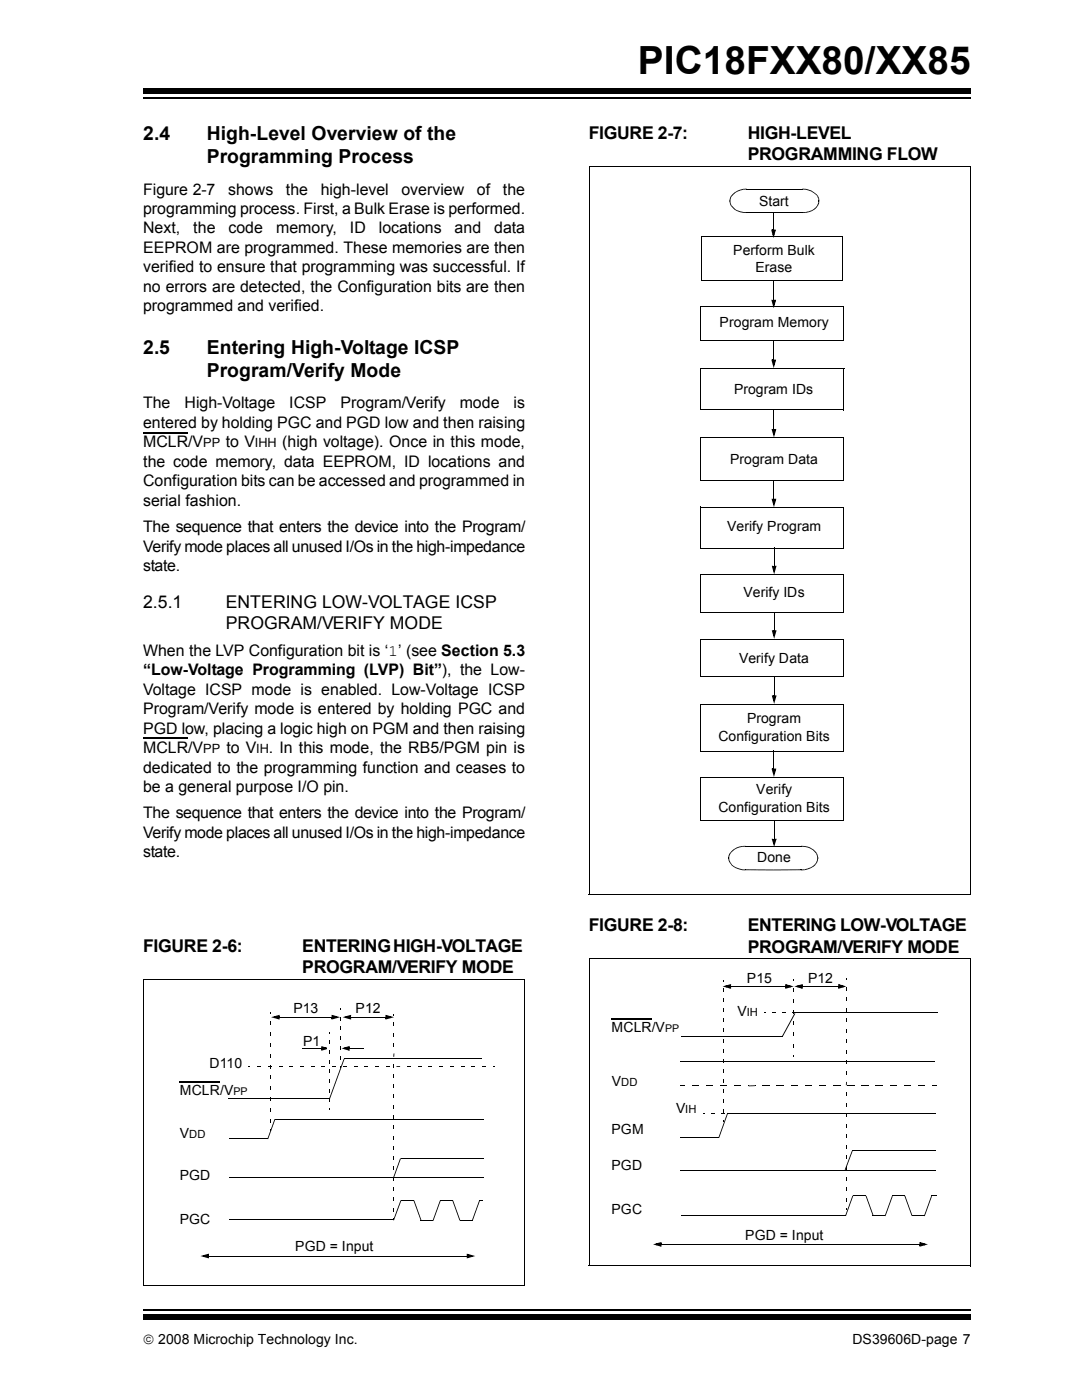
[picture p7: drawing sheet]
<svg xmlns="http://www.w3.org/2000/svg" width="216mm" height="279mm" viewBox="0 0 216 279" stroke-linecap="round" stroke-linejoin="round" font-family="sans-serif">
<path d="M28.6 261.4h165.1" fill="none" stroke="#000" stroke-width=".34"/>
<path d="M28.6 262.4h165.1v1.1h-165.1z" fill="#000"/>
<path d="M28.6 17.3h165.1v5.4h-165.1z" fill="#fff"/>
<path d="M28.6 19.6h165.1" fill="none" stroke="#000" stroke-width=".34"/>
<g fill="#000">
<path d="M28.6 17.7h165.1v1.1h-165.1zM147.7 37.9l.6-.2v.2l-.6 .1zM148.3 37.7l.7-.1v.2l-.7 .1zM149 37.6l.1 .2zM160 37.6l.1 .2zM160.1 37.6a3.7 3.7 0 0 1 3.1 1.5l-.1 .1-.3-.4-.8-.6-1.2-.3-.7-.1zM163.1 39.2l.1-.1 .2 .5-.1 .1zM163.3 39.6h.1l.1 .5h-.2zM145.5 40.1l.2 .1zM146.2 38.7l.9-.6 .6-.2v.1l-1.1 .5-.6 .7-.3 .9h-.2a1.66 1.66 0 0 1 .7-1.4zM145.5 40h.2zM145.5 40.1h.2l.1 .4-.2 .1z"/>
<path d="M145.6 40.6l.2-.1 .2 .5h-.2zM149 42.3l.1 .2zM145.8 41h.2l.6 .7 .6 .3 1.8 .3v.2a3.5 3.5 0 0 1-3.2-1.5zM160 42.3l.1 .2zM160.1 42.3h.7v.2h-.7zM160.8 42.3l.6-.1v.1l-.6 .2zM163.3 40.1l.2 .1zM163.3 40l.2 .1zM163.3 40.1h.2a2.6 2.6 0 0 1-2.1 2.2v-.1l.5-.2 .9-.7 .3-.3zM49.6 212.8h.4v.2h-.4zM51.4 212.8h.7v.2h-.7zM53.5 212.8h.7v.2h-.7z"/>
<path d="M53.9 219h.2v.7h-.2zM53.9 216.8h.2v.7h-.2zM53.9 214.6h.2v.8h-.2zM53.9 212.5h.2v.7h-.2zM53.9 210.3h.2v.7h-.2zM53.9 208.2h.2v.7h-.2zM53.9 206h.2v.7h-.2zM53.9 203.8h.2v.8h-.2zM53.9 202h.2v.4h-.2zM55.5 202.7h.3v.3h-.3zM55.7 212.8h.6v.2h-.6zM54.1 203l1.7-.5-.1 .4-.9 .3-.1-.4 1 .3-.1 .3-.1-.4h.3v.5z"/>
<path d="M57.8 212.8h.7v.2h-.7zM59.9 212.8h.7v.2h-.7zM62.1 212.8h.7v.2h-.7zM64.1 208.8l1.1 .3v.3l-1.1 .3 .1-.4 .9-.2v.3l-.9-.2 .1-.4 .1 .4h-.3zM64.1 209.2h.3v.3h-.3zM64.2 212.8h.7v.2h-.7zM65.7 219.3h.2v.6h-.2zM65.7 217.4h.2v.6h-.2zM65.7 215.4h.2v.6h-.2zM65.7 213.5h.2v.6h-.2zM65.7 211.5h.2v.7h-.2zM65.7 209.6h.2v.6h-.2z"/>
<path d="M65.7 207.7h.2v.6h-.2zM65.7 206h.2v.3h-.2zM66.2 202.5l1.7 .5-1.7 .5 .1-.4 .9-.3 .1 .4-1-.3 .1-.3 .1 .4h-.3zM66.2 203h.3v.3h-.3zM66.3 212.8h.7v.2h-.7zM67.9 212.8h.2v.4h-.2zM67.9 210.9h.2v.6h-.2zM67.9 208.9h.2v.6h-.2zM67.9 206.9h.2v.7h-.2zM67.9 204.9h.2v.7h-.2zM67.9 203h.2v.6h-.2zM67.9 201.3h.2v.3h-.2z"/>
<path d="M68.5 212.8h.7v.2h-.7zM68.6 211.3h.1l-2.9 8h-.1zM69.4 209h.4v.2h-.4zM69.7 202.7h.4v.3h-.4zM68.2 209.2l1.6-.5-.2 .4-.8 .3-.1-.3 .9 .2v.3l-.2-.4h.4v.5zM68.4 203l1.7-.5-.2 .4-.9 .3v-.4l.9 .3-.1 .3-.1-.4h.4v.5zM70.6 212.8h.7v.2h-.7zM72.7 212.8h.7v.2h-.7zM74.8 212.8h.8v.2h-.8zM76.9 202.5l1.7 .5-1.7 .5 .1-.4 .9-.3 .1 .4-1-.3 .1-.3 .2 .4h-.4zM76.9 203h.4v.3h-.4zM77 212.8h.7v.2h-.7z"/>
<path d="M78.5 218.5h.2v.6h-.2zM78.5 216.4h.2v.7h-.2zM78.5 214.3h.2v.7h-.2zM78.5 212.3h.2v.7h-.2zM78.5 208.2h.2v.7h-.2zM78.5 206.1h.2v.7h-.2zM78.5 204.1h.2v.7h-.2zM78.5 202.4h.2v.3h-.2zM81.3 212.7h.7v.2h-.7zM83.4 212.7h.7v.2h-.7zM85.5 212.7h.7v.2h-.7zM87.7 212.7h.7v.2h-.7z"/>
<path d="M89.8 212.7h.7v.2h-.7zM91.9 212.7h.7v.2h-.7zM94.1 212.7h.7v.2h-.7zM96.2 212.7h.7v.2h-.7zM98.3 212.7h.4v.2h-.4zM53.9 225.4h.2v.4h-.2zM53.9 223.3h.2v.7h-.2zM53.9 221.1h.2v.7h-.2zM54.8 223.3l.1 .1-1.4 3.9h-.2zM65.7 221.2h.2v.4h-.2zM78.4 239h.2v.7h-.2zM78.4 237h.2v.6h-.2z"/>
<path d="M78.4 234.9h.2v.7h-.2zM78.4 232.8h.2v.7h-.2zM78.4 230.8h.2v.7h-.2zM78.5 228.7h.2v.7h-.2zM78.5 226.7h.2v.7h-.2zM78.5 224.6h.2v.7h-.2zM78.5 222.6h.2v.7h-.2zM78.5 220.5h.2v.7h-.2zM79.8 231.2h.2l-1.4 4-.2-.1zM79.9 239.5l.2 .1-1.5 4-.2-.1zM82.5 239.6h.2l1.4 4h-.2zM87.8 239.6l.1 .1-1.4 3.9h-.2z"/>
<path d="M90.3 239.6h.1l1.5 4h-.2zM95.6 239.5h.8v.2h-.8zM95.6 239.6l.2 .1-1.5 3.9h-.2zM41.4 250.4h.3v.3h-.3zM40 250.7l1.7-.5-.1 .4-.9 .2-.1-.3 1 .3-.1 .3-.1-.4h.3v.4zM78.4 243.1h.2v.4h-.2zM78.4 241.1h.2v.6h-.2zM93.1 250.2l1.7 .5-1.7 .4 .2-.3 .8-.3 .1 .3-.9-.2v-.4l.2 .5h-.4zM93.1 250.7h.4v.2h-.4z"/>
</g>
<path d="M28.6 86.4h8.9M28.6 147.4h8.9M35.9 215.9h8" fill="none" stroke="#000" stroke-width=".21"/>
<path d="M54.7 203l.9-.3v.6zM64.3 209l.9 .2-.9 .3zM66.3 202.7l.9 .3-.9 .3zM68.7 209.2l.9-.2v.5zM69 203l.9-.3v.6zM77.1 202.7l.9 .3-.9 .3zM78.5 210.2h.2v.7h-.2zM79.1 212.8l.7-.1v.2l-.7 .1zM40.6 250.7l.9-.3v.5zM93.3 250.4l.9 .3-.9 .2z" fill="#000"/>
<g fill="none" stroke="#000" stroke-width=".2">
<path d="M148.9 37.7h11.3M148.9 42.4h11.3M28.7 195.6h76.1M28.7 195.5v61M104.7 195.6v61M45.6 219.2h20.2M55.8 203h10.4M60.3 209.2h3.8M68.6 211.3h27.5M69.8 209.2h2.8M70.1 203h6.8M45.7 235.1h50.8"/>
<path d="M45.7 227.3h7.7M54.8 223.4h41.7M80 231.1h16.5M80.1 239.6h2.5M87.8 239.6h2.5M28.6 256.5h76.1M41.7 250.7h51.4M45.7 243.5h32.8M83.9 243.6h2.5M91.8 243.6h2.5"/>
</g>
<path d="M139.8 61.1h28.6v6.9h-28.6z" fill="#fff"/>
<path d="M139.7 68h28.7M139.8 61v7M139.8 61.1h28.6M168.4 61.1v6.9" fill="none" stroke="#000" stroke-width=".2"/>
<path d="M139.9 73.6h28.5v8.2h-28.5z" fill="#fff"/>
<path d="M139.9 73.6h28.6M139.9 73.5v8.3M154.4 67.9v4M168.4 73.6v8.3M139.8 81.8h28.6" fill="none" stroke="#000" stroke-width=".2"/>
<path d="M154.1 71.8h.3v.3h-.3zM153.9 71.8l.4 .1 .3 .9-.4 .1 .3-1 .3 .1-.4 .1v-.3h.5l-.5 1.7z" fill="#000"/>
<path d="M154.1 71.9h.5l-.2 .9z" fill="#000"/>
<path d="M139.8 87.3h28.5v8.7h-28.5z" fill="#fff"/>
<path d="M139.7 96h28.6M139.8 87.2v8.8M139.8 87.3h28.6M168.3 87.3v8.8" fill="none" stroke="#000" stroke-width=".2"/>
<path d="M139.8 101.2h28.5v8.2h-28.5z" fill="#fff"/>
<path d="M139.7 109.4h28.6M139.8 101.1v8.3M139.8 101.2h28.6M168.3 101.2v8.3" fill="none" stroke="#000" stroke-width=".2"/>
<path d="M139.8 114.7h28.5v7.6h-28.5z" fill="#fff"/>
<path d="M139.8 114.6v7.7M139.8 114.7h28.6M168.3 114.7v7.7M139.7 122.3h28.6" fill="none" stroke="#000" stroke-width=".2"/>
<path d="M139.8 127.7h28.5v7.4h-28.5z" fill="#fff"/>
<path d="M139.7 135.1h28.6M139.8 127.6v7.5M139.8 127.7h28.6M168.3 127.7v7.4" fill="none" stroke="#000" stroke-width=".2"/>
<path d="M139.8 140.6h28.5v9.3h-28.5z" fill="#fff"/>
<path d="M139.7 149.9h28.6M139.8 140.5v9.4M139.8 140.6h28.6M168.3 140.6v9.4" fill="none" stroke="#000" stroke-width=".2"/>
<path d="M139.8 155.2h28.5v8.6h-28.5z" fill="#fff"/>
<path d="M139.8 155.1v8.7M139.8 155.2h28.6M168.3 155.2v8.7M139.7 163.8h28.6M148.7 168.9h11.2" fill="none" stroke="#000" stroke-width=".2"/>
<g fill="#000">
<path d="M145.3 171.3h.2zM145.9 169.9l1-.7 .5-.2 .1 .1-1.5 .9-.5 .8v.5h-.2l.1-.6zM145.3 171.1l.2 .1zM145.3 171.2h.2v.5h-.1zM145.4 171.7l.1-.1 .3 .5-.2 .1zM147.4 169l.7-.2v.2l-.6 .1zM148.1 168.8h.7v.2h-.7zM148.7 173.5l.1 .2zM148.8 168.8v.2zM148.8 173.5v.2zM145.6 172.2l.2-.1 .2 .4 .9 .7 1.9 .3v.2a3.7 3.7 0 0 1-3.2-1.5zM159.8 168.8l.1 .2z"/>
<path d="M159.8 173.5l.1 .2zM159.9 168.8a3.7 3.7 0 0 1 3.1 1.5l-.1 .1-1.2-1.1-1.8-.3zM159.9 173.5v.2zM159.9 173.5h.6v.2h-.6zM160.5 173.5l.7-.2v.2l-.6 .2zM162.9 170.4l.1-.1 .2 .5h-.2zM163 170.8h.2l.1 .5h-.2zM163.1 171.3h.2zM163.1 171.1l.2 .2zM163.1 171.2l.2 .1a2.52 2.52 0 0 1-2.1 2.2v-.2l.5-.1 .9-.7 .3-.4z"/>
</g>
<path d="M148.8 173.6h11.1" fill="none" stroke="#000" stroke-width=".21"/>
<path d="M139.9 47.3h28.2v8.6h-28.2z" fill="#fff"/>
<g fill="none" stroke="#000" stroke-width=".2">
<path d="M117.6 33.2v145.3M117.6 33.2h76.1M193.6 33.2v145.4M139.8 55.9h28.3M139.9 47.3h28.3M139.9 47.2v8.7M154.3 42.3v3.6M154.4 56v3.9M168.1 47.3v8.7M154.4 81.8v3.9M154.4 96v3.6M154.5 109.3v3.7"/>
<path d="M154.5 122.2v3.7M154.5 135v3.9M154.4 149.8v3.7M117.5 178.5h76.1M154.5 163.8v3.6M117.6 191.3v61.3M117.6 191.4h76.1M145.9 196.9h10.8M160.2 196.9h7.1M193.6 191.4v61.3M135.8 211.9h50.6M135.9 206.8h20.2"/>
<path d="M158.6 202.2h28.5M135.7 227h7.7M135.8 233.7h50.9M145.1 222.1h41.7M170.1 229.7h16.6M170.3 238.6h2.5M178 238.6h2.6M117.5 252.6h76.1M132 248.3h51.5M135.9 242.5h32.8M174.1 242.7h2.6M182 242.7h2.5"/>
</g>
<g fill="#000">
<path d="M154.1 45.8h.2v.4h-.2zM153.9 45.8l.4 .1 .2 .9-.3 .1 .2-1 .4 .1-.5 .2v-.4h.5l-.5 1.7zM153.9 59.8l.4 .2 .3 .8-.4 .1 .3-.9h.3l-.4 .2v-.4h.5l-.5 1.7zM154.1 59.8h.3v.4h-.3zM154.2 99.5h.2v.4h-.2zM154.2 85.6h.2v.4h-.2zM154 99.5l.3 .2 .3 .9h-.3l.2-.9 .4 .1-.5 .1v-.4h.5l-.5 1.7zM154 85.6l.3 .1 .3 .9-.3 .1 .2-1 .4 .1-.5 .2v-.4h.5l-.5 1.7zM154.2 112.9h.3v.4h-.3zM154 112.9l.4 .1 .2 .9-.3 .1 .3-1 .3 .1-.4 .2v-.4h.4l-.4 1.7zM154.2 125.8h.3v.3h-.3zM154.2 138.8h.3v.3h-.3z"/>
<path d="M154 125.8l.4 .1 .2 .9-.3 .1 .3-1 .3 .1-.4 .1v-.3h.4l-.4 1.7zM154 138.8l.4 .1 .2 .9-.3 .1 .3-1 .3 .1-.4 .1v-.3h.4l-.4 1.7zM154.2 153.4h.2v.3h-.2zM154 153.4l.3 .1 .3 .9-.3 .1 .2-1 .4 .1-.5 .1v-.3h.5l-.5 1.7zM154.2 167.4h.3v.3h-.3zM154 167.4l.4 .1 .2 .9-.3 .1 .3-1 .3 .1-.4 .1v-.3h.5l-.5 1.6zM144.2 199.2h.2v.7h-.2zM144.2 197.2h.2v.7h-.2zM144.2 195.5h.2v.4h-.2zM145.5 196.6h.4v.3h-.4zM144.2 196.9l1.7-.5-.1 .4-.9 .2-.1-.3 1 .2-.1 .4-.2-.4h.4v.4zM156.7 196.4l1.7 .5-1.7 .4 .1-.4 .9-.2 .1 .3-1-.2 .1-.4 .1 .5h-.3z"/>
<path d="M156.7 196.9h.3v.2h-.3zM158.3 197.2h.2v.7h-.2zM158.3 195.4h.2v.3h-.2zM159.9 196.6h.3v.3h-.3zM158.5 196.9l1.7-.5-.1 .4-.9 .2-.1-.3 1 .2-.1 .4-.1-.4h.3v.4zM167.3 196.4l1.6 .5-1.6 .5 .1-.5 .8-.2 .1 .3-.9-.2 .1-.4 .1 .5h-.3zM167.3 196.9h.3v.2h-.3zM168.8 199.1h.2v.7h-.2zM168.8 196.9h.2v.8h-.2zM168.9 195.2h.1v.4h-.1zM135.8 211.8v.2zM135.8 216.6l.1 .2z"/>
<path d="M135.9 216.6h.7v.2h-.7zM138 216.6l.1 .2zM138.1 216.6h1.3v.2h-1.3zM140.8 216.6l.1 .2zM140.9 216.6h1.3v.2h-1.3zM143.7 216.6l.1 .2zM143.8 216.6h1.3v.2h-1.3zM144.2 217.4h.2v.7h-.2zM144.2 215.4h.2v.6h-.2zM144.2 213.4h.2v.7h-.2zM144.2 211.3h.2v.7h-.2zM144.2 209.4h.2v.6h-.2z"/>
<path d="M144.2 207.3h.2v.7h-.2zM144.2 205.3h.2v.7h-.2zM144.2 203.3h.2v.6h-.2zM144.2 201.3h.2v.6h-.2zM146.5 216.6l.1 .2zM146.6 216.6h1.3v.2h-1.3zM149.3 216.6l.1 .2zM150.7 216.6v.2zM152.1 216.6l.1 .2zM152.2 216.6h1.3v.2h-1.3zM152.5 202.1h.4v.1h-.4zM154.2 202.1h.7v.1h-.7z"/>
<path d="M155 216.6l.1 .2zM155.1 216.6h1.3v.2h-1.3zM156.2 202.1h.6v.1h-.6zM157.8 216.6l.1 .2zM157.9 216.6h1.3v.2h-1.3zM158.2 202.1h.6v.1h-.6zM158.3 210.5h.2v.3h-.2zM158.3 208.3h.2v.7h-.2zM158.3 206.1h.2v.7h-.2zM158.3 203.8h.2v.8h-.2zM158.3 201.6h.2v.8h-.2zM158.3 199.4h.2v.8h-.2z"/>
<path d="M158.5 202.2l.2 .1-2.5 4.6h-.2zM160.1 202.1h.7v.1h-.7zM160.6 216.6l.1 .2zM160.7 216.6h1.3v.2h-1.3zM162.1 202.1h.7v.1h-.7zM163.4 216.6l.1 .2zM163.5 216.6h1.3v.2h-1.3zM164.1 202.1h.7v.1h-.7zM166.1 202.1h.7v.1h-.7zM166.3 216.6l.1 .2zM166.4 216.6h1.3v.2h-1.3zM168.1 202.1h.3v.1h-.3z"/>
<path d="M168.8 218h.2v.7h-.2zM168.8 213.8h.2v.7h-.2zM168.8 211.7h.2v.7h-.2zM168.8 209.6h.2v.7h-.2zM168.8 207.5h.2v.7h-.2zM168.8 205.4h.2v.7h-.2zM168.8 203.3h.2v.7h-.2zM168.8 201.2h.2v.7h-.2zM169.1 216.6l.1 .2zM169.2 216.6h1.3v.2h-1.3zM171.9 216.5l.1 .2zM172 216.5h1.3v.2h-1.3z"/>
<path d="M174.8 216.5v.2zM174.8 216.5h1.3v.2h-1.3zM177.6 216.5l.1 .2zM177.7 216.5h1.3v.2h-1.3zM180.4 216.5l.1 .2zM180.5 216.5h1.3v.2h-1.3zM183.2 216.5l.1 .2zM183.3 216.5h1.3v.2h-1.3zM186.1 216.5v.2zM186.1 216.5h.7v.2h-.7zM140.3 222.1h.3v.1h-.3zM141.9 222.1h.7v.1h-.7z"/>
<path d="M143.9 222.1h.7v.1h-.7zM144.2 223.4h.2v.4h-.2zM144.2 221.5h.2v.6h-.2zM144.2 219.4h.2v.7h-.2zM145.1 222.1h.2l-1.8 5-.2-.1zM145.9 222.1h.7v.1h-.7zM147.9 222.1h.7v.1h-.7zM149.9 222.1h.7v.1h-.7zM151.9 222.1h.7v.1h-.7zM153.9 222.1h.7v.1h-.7zM155.9 222.1h.3v.1h-.3zM168.7 239.1h.2v.6h-.2z"/>
<path d="M168.7 237h.2v.6h-.2zM168.8 234.8h.2v.8h-.2zM168.8 232.7h.2v.7h-.2zM168.8 230.6h.2v.7h-.2zM168.8 228.5h.2v.7h-.2zM168.8 226.4h.2v.7h-.2zM168.8 224.3h.2v.7h-.2zM168.8 222.2h.2v.7h-.2zM168.8 220.1h.2v.7h-.2zM170 229.7h.1l-1.4 4h-.2zM170.1 238.6h.2l-1.5 4h-.1zM172.7 238.7l.2-.1 1.4 4-.1 .1z"/>
<path d="M178 238.7h.1l-1.4 4h-.2zM180.5 238.7l.1-.1 1.5 4-.2 .1zM185.8 238.6h1.2v.1h-1.2zM185.8 238.7h.2l-1.5 4h-.1zM131.7 248.1h.3v.2h-.3zM130.3 248.3l1.7-.4-.1 .4-.9 .2-.1-.3 1 .2-.1 .4-.1-.5h.3v.5zM168.7 241.1h.2v.4h-.2zM183.5 247.9l1.7 .4-1.7 .5 .1-.4 .9-.2 .1 .3-1-.2 .1-.4 .1 .4h-.3zM183.5 248.3h.3v.3h-.3z"/>
</g>
<g fill="#000">
<path d="M154.1 46h.5l-.3 .9zM154.1 60h.5l-.2 .9zM154.2 99.7h.5l-.3 .9zM154.2 85.8h.5l-.3 .9zM154.2 113.1h.5l-.2 .9zM154.2 126h.5l-.2 .8zM154.2 139h.5l-.2 .8zM154.2 153.6h.5l-.3 .8zM154.2 167.6h.5l-.2 .8zM144.8 196.9l.9-.3v.5zM156.8 196.6l.9 .3-.9 .2zM159.1 196.9l.9-.3v.5z"/>
<path d="M167.4 196.6l.9 .3-.9 .2zM149.4 216.6h1.3v.2h-1.3zM168.8 215.9h.2v.7h-.2zM130.9 248.3l.9-.2v.5zM183.6 248.1l.9 .2-.9 .3z"/>
</g>
<path d="M122 203.3h8" fill="none" stroke="#000" stroke-width=".21"/>
<text font-size="7.7" x="127.3" y="14.7">PIC18FXX80/XX85</text>
<g font-size="3.9">
<text x="28.6" y="28">2.4</text>
<text x="41.3" y="28">High-Level Overview of the</text>
<text x="41.3" y="32.6">Programming Process</text>
<text x="28.6" y="70.7">2.5</text>
<text x="41.3" y="70.7">Entering High-Voltage ICSP</text>
<text x="41.3" y="75.3">Program/Verify Mode</text>
</g>
<g font-size="3.5">
<text x="117.5" y="27.7">FIGURE 2-7:</text>
<text x="149.2" y="27.7">HIGH-LEVEL</text>
<text x="149.2" y="32">PROGRAMMING FLOW</text>
<text x="28.6" y="121.3">2.5.1</text>
<text x="45.1" y="121.3">ENTERING LOW-VOLTAGE ICSP</text>
<text x="45.1" y="125.5">PROGRAM/VERIFY MODE</text>
<text x="117.5" y="185.9">FIGURE 2-8:</text>
<text x="149.2" y="185.9">ENTERING LOW-VOLTAGE</text>
<text x="28.6" y="190">FIGURE 2-6:</text>
<text x="60.3" y="190">ENTERING HIGH-VOLTAGE</text>
<text x="149.2" y="190.1">PROGRAM/VERIFY MODE</text>
<text x="60.3" y="194.3">PROGRAM/VERIFY MODE</text>
</g>
<g font-size="3.2">
<text x="28.6" y="38.8">Figure 2-7</text>
<text x="45.6" y="38.8">shows</text>
<text x="57.1" y="38.8">the</text>
<text x="64" y="38.8">high-level</text>
<text x="80.1" y="38.8">overview</text>
<text x="95.2" y="38.8">of</text>
<text x="100.4" y="38.8">the</text>
<text x="28.6" y="42.7">programming process. First, a Bulk Erase is performed.</text>
<text x="28.6" y="46.6">Next,</text>
<text x="38.6" y="46.6">the</text>
<text x="45.6" y="46.6">code</text>
<text x="55.1" y="46.6">memory,</text>
<text x="69.8" y="46.6">ID</text>
<text x="75.6" y="46.6">locations</text>
<text x="90.7" y="46.6">and</text>
<text x="98.6" y="46.6">data</text>
<text x="28.6" y="50.5">EEPROM are programmed. These memories are then</text>
<text x="28.6" y="54.3">verified to ensure that programming was successful. If</text>
<text x="28.6" y="58.2">no errors are detected, the Configuration bits are then</text>
<text x="28.6" y="62.1">programmed and verified.</text>
<text x="28.6" y="81.5">The</text>
<text x="36.8" y="81.5">High-Voltage</text>
<text x="57.7" y="81.5">ICSP</text>
<text x="68" y="81.5">Program/Verify</text>
<text x="91.7" y="81.5">mode</text>
<text x="102.5" y="81.5">is</text>
<text x="28.6" y="85.4">entered by holding PGC and PGD low and then raising</text>
<text x="28.6" y="89.3">MCLR/V</text>
<text x="45" y="89.3">to V</text>
<text x="56.3" y="89.3">(high voltage). Once in this mode,</text>
<text x="28.6" y="93.1">the code memory, data EEPROM, ID locations and</text>
<text x="28.6" y="97">Configuration bits can be accessed and programmed in</text>
<text x="28.6" y="100.9">serial fashion.</text>
<text x="28.6" y="106.2">The sequence that enters the device into the Program/</text>
<text x="28.6" y="110.1">Verify mode places all unused I/Os in the high-impedance</text>
<text x="28.6" y="114">state.</text>
<text x="28.6" y="130.9">When the LVP Configuration bit is ë1í (see Section 5.3</text>
<text x="28.6" y="134.8">ìLow-Voltage Programming (LVP) Bitî), the Low-</text>
<text x="28.6" y="138.7">Voltage ICSP mode is enabled. Low-Voltage ICSP</text>
<text x="28.6" y="142.6">Program/Verify mode is entered by holding PGC and</text>
<text x="28.6" y="146.4">PGD low, placing a logic high on PGM and then raising</text>
<text x="28.6" y="150.3">MCLR/V</text>
<text x="28.6" y="154.2">dedicated to the programming function and ceases to</text>
<text x="45.2" y="150.3">to V</text>
<text x="53.6" y="150.3">. In this mode, the RB5/PGM pin is</text>
<text x="28.6" y="158">be a general purpose I/O pin.</text>
<text x="28.6" y="163.3">The sequence that enters the device into the Program/</text>
<text x="28.6" y="167.2">Verify mode places all unused I/Os in the high-impedance</text>
<text x="28.6" y="171.1">state.</text>
</g>
<g font-size="2.8">
<text x="151.5" y="41">Start</text>
<text x="146.3" y="51">Perform Bulk</text>
<text x="150.7" y="54.3">Erase</text>
<text x="143.6" y="65.3">Program Memory</text>
<text x="146.5" y="78.6">Program IDs</text>
<text x="145.7" y="92.5">Program Data</text>
<text x="145.1" y="106">Verify Program</text>
<text x="148.3" y="119.2">Verify IDs</text>
<text x="147.5" y="132.3">Verify Data</text>
<text x="143.3" y="147.9">Configuration Bits</text>
<text x="149.1" y="144.2">Program</text>
<text x="150.9" y="158.5">Verify</text>
<text x="143.3" y="162">Configuration Bits</text>
<text x="151.1" y="172.1">Done</text>
<text x="149" y="196.2">P15</text>
<text x="161.2" y="196.2">P12</text>
<text x="58.5" y="202.2">P13</text>
<text x="71" y="202.2">P12</text>
<text x="147.2" y="202.8">V</text>
<text x="60.5" y="208.7">P1</text>
<text x="122" y="206">MCLR/V</text>
<text x="41.8" y="213.2">D110</text>
<text x="35.9" y="218.5">MCLR/V</text>
<text x="122.1" y="216.7">V</text>
<text x="35.9" y="227.1">V</text>
<text x="122" y="226.2">PGM</text>
<text x="134.9" y="222.2">V</text>
<text x="122" y="233.6">PGD</text>
<text x="35.9" y="235.6">PGD</text>
<text x="35.9" y="244.2">PGC</text>
<text x="122" y="242.2">PGC</text>
<text x="58.9" y="249.7">PGD = Input</text>
<text x="148.7" y="247.5">PGD = Input</text>
<text x="28.6" y="268.2">© 2008 Microchip Technology Inc.</text>
<text x="170.1" y="268.2">DS39606D-page 7</text>
</g>
<g font-size="2.5">
<text x="40.6" y="89.3">PP</text>
<text x="50.8" y="89.3">IHH</text>
<text x="40.6" y="150.3">PP</text>
<text x="51.1" y="150.3">IH</text>
</g>
<g font-size="2.2">
<text x="149" y="202.8">IH</text>
<text x="124" y="216.7">DD</text>
<text x="37.8" y="227.1">DD</text>
<text x="136.7" y="222.2">IH</text>
</g>
<g font-size="2.1">
<text x="132.7" y="206">PP</text>
<text x="46.6" y="218.5">PP</text>
</g>
</svg>
